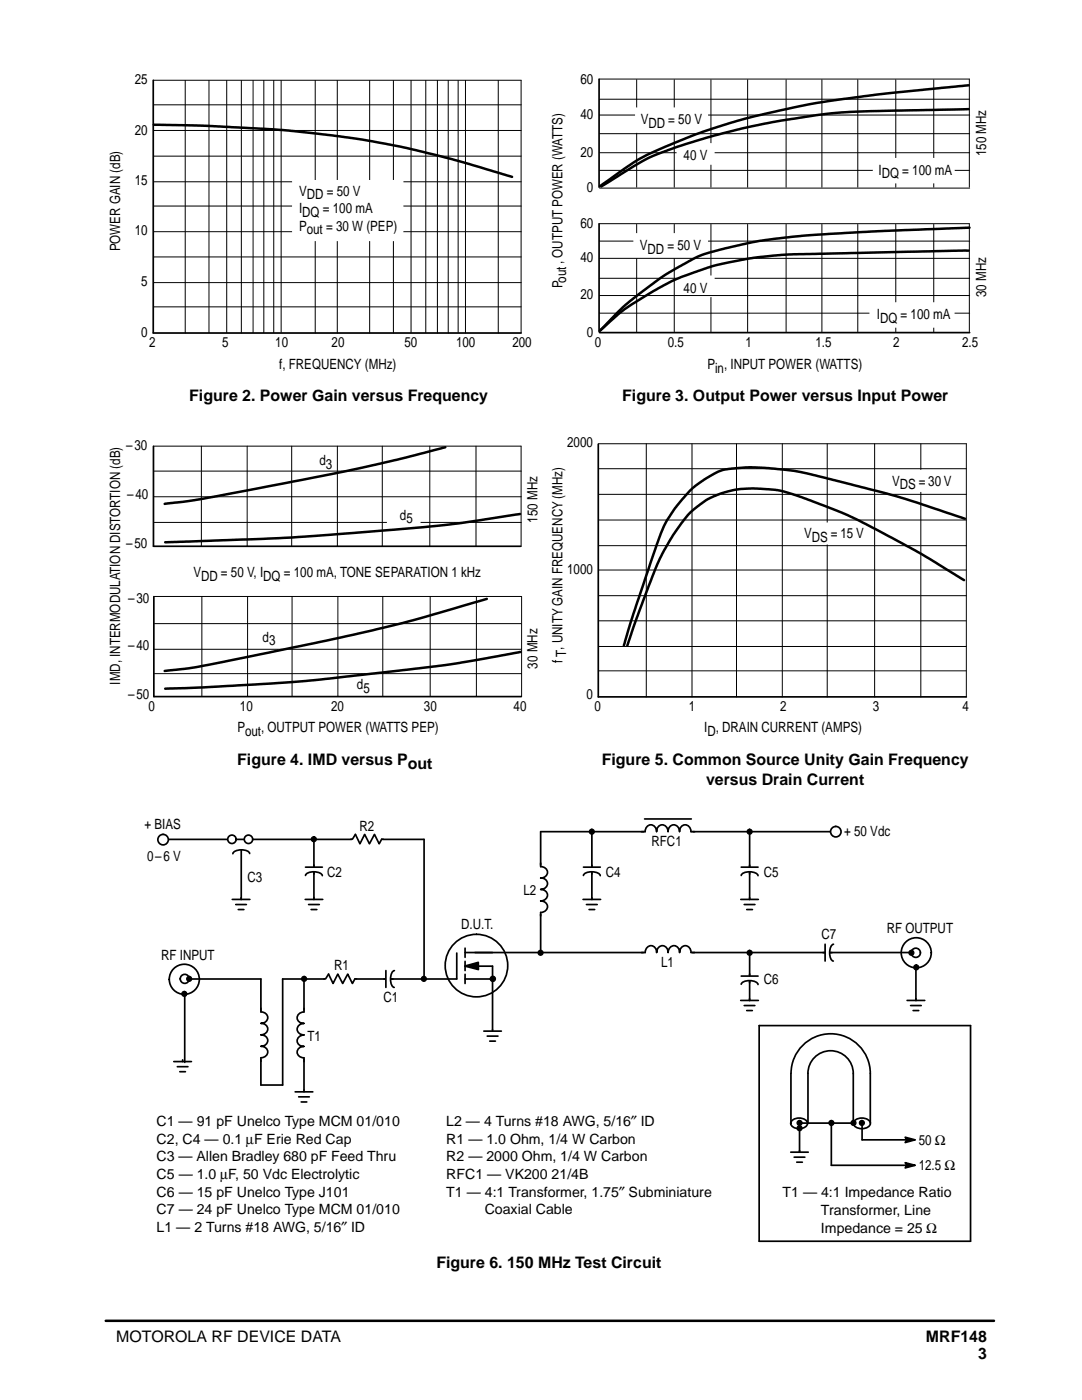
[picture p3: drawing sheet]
<svg xmlns="http://www.w3.org/2000/svg" width="216mm" height="279mm" viewBox="0 0 216 279" stroke-linecap="round" stroke-linejoin="round" font-family="sans-serif">
<path d="M30.7 24.9l10.9 .2 12.7 .7 8.7 .8 8 1.1 9.1 1.6 6 1.4 5.5 1.5 10.6 3.1M88.9 89.3l-9.7 2.5-10 2.2-23.4 4.5a111.6 111.6 0 0 1-12.9 2.1M97.1 119.5l-13.1 3.9-5.5 1.4-10.7 2.5-16 3.3a178.1 178.1 0 0 1-15.8 3l-3.1 .3M103.9 130.1l-14.5 2.6-25.3 2.9-13.1 1-10.3 .6-7.7 .2M21.1 263.6h177.2" fill="none" stroke="#000" stroke-width=".5"/>
<g fill="none" stroke="#000" stroke-width=".2">
<path d="M30.6 16h73.4v50.5M37 16.1v50.4M41.7 16.1v50.4M45.2 16.1v50.4M48.2 16.1v50.4M50.5 16.1v50.4M52.6 16.1v50.4M54.6 16.1v50.4M56.1 16.1v50.4M62.9 16.1v50.4M67.3 16.1v50.4M73.8 16.1v50.4"/>
<path d="M78.5 16.1v50.4M82 16.1v50.4M85 16.1v50.4M87.3 16.1v50.4M89.4 16.1v50.4M91.4 16.1v50.4M92.9 16.1v50.4M99.4 16.1v50.4M119.5 15.8h73.9v21.6M119.6 19.8h73.9M127 15.9v21.5M134.5 15.9v21.5"/>
<path d="M141.9 15.9v21.5M149.2 15.9v21.5M156.9 15.9v21.5M164 15.9v21.5M171.2 15.9v21.5M178.7 15.9v21.5M186.3 15.9v21.5M30.7 36.3h73.3M30.7 31.2h73.3M30.7 26h73.3M30.7 20.9h73.3M119.6 34h73.9"/>
<path d="M119.6 30.5h73.9M119.6 37.5h73.9M119.6 23h73.9M30.7 56.4h73.3M30.7 51.3h73.3M30.7 46.2h73.3M30.7 41.1h73.3M119.5 44.6h73.9v21.6M119.6 55.5h73.9M119.6 48.1h73.9M127 44.8v21.4M134.5 44.8v21.4"/>
<path d="M141.9 44.8v21.4M149.2 44.8v21.4M156.9 44.8v21.4M164 44.8v21.4M171.2 44.8v21.4M178.7 44.8v21.4M186.3 44.8v21.4M30.7 61.2h73.3M119.6 62.5h73.9M30.6 89h73.4v20M30.7 99.1h73.3M30.7 94h73.3"/>
<path d="M40.2 89v20M49.3 89v20M58.2 89v20M67.3 89v20M76.3 89v20M85.8 89v20M95 89v20M119.4 88.6h73.4v50.5M129 88.6v50.5M138.1 88.6v50.5M147 88.6v50.5M156.1 88.6v50.5"/>
<path d="M165.1 88.6v50.5M174.5 88.6v50.5M183.7 88.6v50.5M30.7 119h73.4v20M30.7 104.3h73.3M40.3 119.1v19.9M49.4 119.1v19.9M58.3 119.1v19.9M67.4 119.1v19.9M76.4 119.1v19.9M85.8 119.1v19.9M95.1 119.1v19.9"/>
<path d="M119.5 118.9h73.3M119.5 113.8h73.3M30.8 134.4h73.2M30.8 129.6h73.2M30.8 124.5h73.2M119.5 133.9h73.3M119.5 129h73.3M119.5 123.9h73.3"/>
</g>
<path d="M30.6 16v50.5h73.4M119.5 15.8v21.6M119.5 44.7v21.5M119.6 66.4h73.9M30.6 89.1v19.9h73.3M119.4 88.7v50.4h73.4M30.7 119.1v19.9h73.3" fill="none" stroke="#000" stroke-width=".34"/>
<circle cx="95.1" cy="192.7" r="6.2" fill="#fff"/>
<g fill="none" stroke="#000" stroke-width=".34">
<path d="M33.6 167.5h51v27.9M62.6 167.5v12M118.1 166v13.5M149.6 166v13.5M165.7 166h-57.8v24.1M36.9 198.4v13.6M60.7 195.4v22.2M91.1 190.2v5.2h-34.7v21.1h-4.3v-21.1h-15.2M92.8 195.4h5.5M92.8 190.1h90M92.8 189.2v1.9M92.8 191.9v1.8"/>
<path d="M92.8 194.4v1.9M92.8 192.8h5.5v12.6M149.6 190.1v9.6M182.8 193.1v6.6M151.5 204.7h42.2v43h-42.2zM159.5 225.2v4.7M159.7 224.1h10.6M165.9 224.1v8.5M172 224.1v3.4"/>
<circle cx="95.1" cy="192.7" r="6.2"/>
</g>
<path d="M92.8 192.8l2.6-.7 .1 1.4z" fill-rule="evenodd" fill="#000" stroke="#000" stroke-width=".34"/>
<circle cx="98.3" cy="195.4" r=".55" fill="#000" stroke="#000" stroke-width=".2"/>
<circle cx="32.5" cy="167.6" r="1.05" fill="#fff"/>
<circle cx="32.5" cy="167.6" r="1.05" fill="none" stroke="#000" stroke-width=".34"/>
<circle cx="166.8" cy="166" r="1.05" fill="#fff"/>
<g fill="none" stroke="#000" stroke-width=".34">
<path d="M48.1 169.7v9.8M49.8 170.3a2.08 2.08 0 0 0-2.6-.5l-.6 .3-.1 .3"/>
<circle cx="166.8" cy="166" r="1.05"/>
</g>
<circle cx="46.3" cy="167.5" r=".84" fill="#fff"/>
<circle cx="46.3" cy="167.5" r=".84" fill="none" stroke="#000" stroke-width=".34"/>
<circle cx="49.6" cy="167.5" r=".84" fill="#fff"/>
<g fill="none" stroke="#000" stroke-width=".34">
<path d="M46.3 179.5h3.6M48.1 179.2v.3M60.9 179.5h3.5M62.6 179.2v.3M116.3 179.5h3.5M118.1 179.2v.3M147.8 179.5h3.5M149.6 179.2v.3M47 180.5h2.2M47.5 181.5h1.2M61.6 180.5h2.1M62.1 181.5h1.1"/>
<path d="M117 180.5h2.2M117.5 181.5h1.2M147.8 199.7h3.5M148.5 180.5h2.1M149 181.5h1.1M149.6 199.3v.4M34.7 211.9h3.5M35.4 212.9h2.1M35.9 213.9h1.1M36.4 211.5v.4M58.9 217.9h3.5M59.6 218.9h2.1"/>
<path d="M60.1 219.9h1.1M60.7 217.6v.3M96.5 205.8h3.5M97.2 206.8h2.2M97.7 207.8h1.2M98.3 205.4v.4M148.5 200.7h2.1M149 201.7h1.1"/>
<circle cx="49.6" cy="167.5" r=".84"/>
</g>
<path d="M51.6 201.7h1v9.7h-1z" fill-rule="evenodd" fill="#fff"/>
<path d="M52.1 201.2v.8M52.1 202a1.16 1.16 0 0 1 1.3 1.1 1.16 1.16 0 0 1-1.3 1.1 1.16 1.16 0 0 1 1.3 1.2 1.16 1.16 0 0 1-1.3 1.1 1.17 1.17 0 0 1 1.3 1.2 1.17 1.17 0 0 1-1.3 1.1 1.16 1.16 0 0 1 1.3 1.2 1.16 1.16 0 0 1-1.3 1.1v.7" fill="none" stroke="#000" stroke-width=".34"/>
<path d="M60.2 201.7h.9v9.6h-.9z" fill-rule="evenodd" fill="#fff"/>
<path d="M62.6 172.7v1.8M70 167.5h.3l.6-1 .9 1.9 1-1.9 .9 1.9 1-1.9 1 1.9 .5-.9h.3M64.7 195.4h.3l.6-1 .9 1.9 .9-1.9 1 1.9 1-1.9 .9 1.9 .5-.9h.3M60.7 208.8a1.16 1.16 0 0 0-1.4 1.2 1.16 1.16 0 0 0 1.3 1.1l.1 .7M60.7 206.6a1.16 1.16 0 0 0-1.4 1.1 1.16 1.16 0 0 0 1.3 1.1M60.7 204.2a1.16 1.16 0 0 0-1.4 1.2 1.16 1.16 0 0 0 1.3 1.1M60.7 201.2v.8a1.16 1.16 0 0 0-1.4 1.1 1.16 1.16 0 0 0 1.3 1.1" fill="none" stroke="#000" stroke-width=".34"/>
<g fill="#fff" stroke="#fff" stroke-width=".34">
<path d="M65 194.8h5.8v1.2h-5.8z" fill-rule="evenodd"/>
<path d="M70.3 166.9h5.9v1.2h-5.9z" fill-rule="evenodd"/>
</g>
<path d="M61 173.1h3.4v.9h-3.4z" fill-rule="evenodd" fill="#fff"/>
<path d="M61 174.7a2.08 2.08 0 0 1 2.6-.6l.6 .4 .1 .3M61 173.1h3.3M118.1 172.7v1.8" fill="none" stroke="#000" stroke-width=".34"/>
<path d="M116.5 173.1h3.3v.9h-3.3z" fill-rule="evenodd" fill="#fff"/>
<path d="M116.4 174.7a2.08 2.08 0 0 1 2.7-.6l.6 .4 .1 .3M116.4 173.1h3.4M149.6 172.7v1.8" fill="none" stroke="#000" stroke-width=".34"/>
<path d="M147.9 173.1h3.4v.9h-3.4z" fill-rule="evenodd" fill="#fff"/>
<path d="M147.9 174.7a2.08 2.08 0 0 1 2.7-.6l.6 .4 .1 .3M147.9 173.1h3.4M149.6 194.4v1.8" fill="none" stroke="#000" stroke-width=".34"/>
<path d="M147.9 194.8h3.4v.9h-3.4z" fill-rule="evenodd" fill="#fff"/>
<path d="M76.6 195.4h1.8M147.9 196.4a2.08 2.08 0 0 1 2.7-.5l.6 .3 .1 .3M147.9 194.8h3.4" fill="none" stroke="#000" stroke-width=".34"/>
<path d="M77 193.6h.9v3.4h-.9z" fill-rule="evenodd" fill="#fff"/>
<path d="M77 193.7v3.4M78.7 193.7a2.08 2.08 0 0 0-.6 2.6l.3 .7 .3 .1M164.2 190.1h1.8" fill="none" stroke="#000" stroke-width=".34"/>
<path d="M164.6 188.4h1v3.3h-1z" fill-rule="evenodd" fill="#fff"/>
<g fill="none" stroke="#000" stroke-width=".34">
<path d="M164.6 188.4v3.4M166.3 188.4a2.08 2.08 0 0 0-.6 2.7l.3 .6 .3 .1"/>
<circle cx="36.8" cy="195.4" r="3"/>
</g>
<circle cx="36.8" cy="198.3" r=".49" fill="#000" stroke="#000" stroke-width=".26"/>
<circle cx="36.9" cy="195.4" r=".9" fill="#fff"/>
<g fill="none" stroke="#000" stroke-width=".34">
<circle cx="36.9" cy="195.4" r=".9"/>
<circle cx="182.8" cy="190.1" r="3"/>
</g>
<g fill="#000" stroke="#000" stroke-width=".26">
<circle cx="37.7" cy="195.4" r=".49"/>
<circle cx="182.8" cy="193.1" r=".49"/>
</g>
<circle cx="182.7" cy="190.1" r=".92" fill="#fff"/>
<circle cx="182.7" cy="190.1" r=".92" fill="none" stroke="#000" stroke-width=".34"/>
<circle cx="181.9" cy="190.1" r=".49" fill="#000" stroke="#000" stroke-width=".26"/>
<path d="M128.4 189.6h9.7v.9h-9.7z" fill-rule="evenodd" fill="#fff"/>
<path d="M131 190.1a1.16 1.16 0 0 0-1.1-1.4 1.16 1.16 0 0 0-1.2 1.4h-.7M133.3 190.1a1.16 1.16 0 0 0-1.2-1.4 1.16 1.16 0 0 0-1.1 1.4M135.6 190.1a1.16 1.16 0 0 0-1.2-1.4 1.16 1.16 0 0 0-1.1 1.4M137.9 190.1h.7M137.9 190.1a1.16 1.16 0 0 0-1.2-1.4 1.16 1.16 0 0 0-1.1 1.4" fill="none" stroke="#000" stroke-width=".34"/>
<path d="M128.5 165.5h9.7v.9h-9.7z" fill-rule="evenodd" fill="#fff"/>
<path d="M128 166h.7a1.16 1.16 0 0 1 1.2-1.4 1.16 1.16 0 0 1 1.1 1.4M128.6 163.4h9.3M131 165.9a1.16 1.16 0 0 1 1.2-1.3 1.16 1.16 0 0 1 1.1 1.4M133.3 165.9a1.16 1.16 0 0 1 1.2-1.3 1.16 1.16 0 0 1 1.1 1.4M135.6 165.9a1.16 1.16 0 0 1 1.2-1.3 1.16 1.16 0 0 1 1.1 1.4h.7" fill="none" stroke="#000" stroke-width=".34"/>
<path d="M107.4 172.7h1v9.7h-1z" fill-rule="evenodd" fill="#fff"/>
<g fill="none" stroke="#000" stroke-width=".34">
<path d="M107.9 172.2v.8a1.16 1.16 0 0 1 1.3 1.1 1.16 1.16 0 0 1-1.3 1.1M107.9 179.8a1.16 1.16 0 0 1 1.3 1.2 1.16 1.16 0 0 1-1.3 1.1v.7M107.9 175.2a1.16 1.16 0 0 1 1.3 1.2 1.16 1.16 0 0 1-1.3 1.1 1.17 1.17 0 0 1 1.3 1.2 1.17 1.17 0 0 1-1.3 1.1M181 199.7h3.5M182.8 199.3v.4M181.7 200.7h2.1M182.2 201.7h1.1M157.8 229.9h3.5M157.8 224.1v-9.9a7.9 7.9 0 0 1 8-7.9 7.9 7.9 0 0 1 7.9 7.9v9.9M158.1 223.6a2.21 2.21 0 0 1 2.9 .3 1.24 1.24 0 0 1-1.5 1.4 1.24 1.24 0 0 1-1.6-1.4zM158.5 230.9h2.1M159 231.9h1.1"/>
<path d="M159.5 229.6v.3M165.9 232.6h16.7M170.3 224v-9.8a4.5 4.5 0 0 0-4.6-4.5 4.5 4.5 0 0 0-4.5 4.5v9.9M170.6 223.6a2.25 2.25 0 0 1 3 .3 1.01 1.01 0 0 1-1.1 1.3 1.73 1.73 0 0 1-2.2-1zM172 227.5h10.6M180.6 227l2 .5-2 .5 .3-.5zM180.6 232l2 .6-2 .5 .3-.5z"/>
</g>
<g fill="#000" stroke="#000" stroke-width=".26">
<circle cx="62.6" cy="167.5" r=".49"/>
<circle cx="118.1" cy="166" r=".49"/>
<circle cx="149.6" cy="166" r=".49"/>
<circle cx="60.7" cy="195.4" r=".49"/>
<circle cx="84.6" cy="195.4" r=".49"/>
<circle cx="107.9" cy="190.1" r=".49"/>
<circle cx="149.6" cy="190.1" r=".49"/>
<circle cx="159.5" cy="224.1" r=".49"/>
<circle cx="159.5" cy="225.2" r=".49"/>
<circle cx="165.9" cy="224.1" r=".49"/>
<circle cx="170.3" cy="224.1" r=".49"/>
<circle cx="172" cy="224.1" r=".49"/>
</g>
<g fill="#000">
<path d="M180.6 227l2 .5-2 .5 .3-.5z" fill-rule="evenodd"/>
<path d="M180.6 232l2 .6-2 .5 .3-.5z" fill-rule="evenodd"/>
</g>
<g fill="#fff">
<path d="M58.3 35.9h22.2v12.2h-22.2z" fill-rule="evenodd"/>
<path d="M126.7 21.4h14.6v5.1h-14.6z" fill-rule="evenodd"/>
</g>
<path d="M119.6 26.7h73.9" fill="none" stroke="#000" stroke-width=".2"/>
<path d="M135 28.6h7.6v4.3h-7.6z" fill-rule="evenodd" fill="#fff"/>
<path d="M193.3 17l-16.1 1.6-6 .8a164.3 164.3 0 0 0-22.2 4.2l-4.1 1.2a108.5 108.5 0 0 0-17.6 7.1l-7.6 5.2M193.3 21.8l-7 .1a225.4 225.4 0 0 0-21.8 .9l-8.7 1.3-6.3 1.2-7 1.7-8.1 2.6a33.4 33.4 0 0 0-9.1 4.3l-5.3 3.3" fill="none" stroke="#000" stroke-width=".5"/>
<g fill="#fff">
<path d="M126.4 46.5h14.9v5.1h-14.9z" fill-rule="evenodd"/>
<path d="M135 55h7.6v4.3h-7.6z" fill-rule="evenodd"/>
</g>
<path d="M119.6 51.6h73.9M119.6 59h73.9" fill="none" stroke="#000" stroke-width=".2"/>
<path d="M193.5 45.4l-17 .7-11 .6-7.3 .5-6.9 .9-6.6 1.5-5.1 1.5-6.5 3.5-3.9 2.8a55.6 55.6 0 0 0-9.5 8.6l.8-.7a50.7 50.7 0 0 1 12.3-8.5l3-1.5 6.3-2.2 5.9-1.2 3.9-.6 6.6-.6 34.8-.7" fill="none" stroke="#000" stroke-width=".5"/>
<g fill="#fff">
<path d="M174.2 31.5h16.3v5.1h-16.3z" fill-rule="evenodd"/>
<path d="M173.5 60.3h17v5.1h-17z" fill-rule="evenodd"/>
<path d="M77.2 100.5h6.7v4.5h-6.7z" fill-rule="evenodd"/>
</g>
<path d="M103.8 102.6l-4.2 .6a218 218 0 0 1-24.1 2.8l-17.8 1.3-24.7 .9" fill="none" stroke="#000" stroke-width=".5"/>
<path d="M158.4 104.3h14.6v4.4h-14.6z" fill-rule="evenodd" fill="#fff"/>
<path d="M119.5 103.8h73.3M119.5 108.9h73.3" fill="none" stroke="#000" stroke-width=".2"/>
<path d="M192.4 115.8l-9.7-5.9-11.8-6.3-4.6-2-8.9-3.2a17.6 17.6 0 0 0-5.4-.8l-2.1-.1-2.5 .1-2.2 .5-1.9 .6a17.5 17.5 0 0 0-8.7 7.6l-2.1 3.6-1.4 2.8-3.6 9.4-2.3 6.7" fill="none" stroke="#000" stroke-width=".5"/>
<path d="M176 93.8h14.5v4.4h-14.5z" fill-rule="evenodd" fill="#fff"/>
<path d="M192.5 103.5l-5.9-2a280.9 280.9 0 0 0-23.4-6.5l-5.3-1.1-5.5-.5-3.8-.1a13.2 13.2 0 0 0-6.1 1.2l-3.4 2.2a16.4 16.4 0 0 0-3.3 3.4l-1.3 1.7a23 23 0 0 0-3.7 7.8l-4.4 13-1.9 6.2" fill="none" stroke="#000" stroke-width=".5"/>
<path d="M119.5 93.5h73.3M119.5 98.7h73.3" fill="none" stroke="#000" stroke-width=".2"/>
<g font-size="3.2">
<text x="37.8" y="80.1">Figure 2. Power Gain versus Frequency</text>
<text x="124.2" y="80.1">Figure 3. Output Power versus Input Power</text>
<text x="47.3" y="152.8">Figure 4. IMD versus Pout</text>
<text x="120.1" y="152.8">Figure 5. Common Source Unity Gain Frequency</text>
<text x="140.9" y="156.6">versus Drain Current</text>
<text x="87.1" y="253.1">Figure 6. 150 MHz Test Circuit</text>
<text x="23.2" y="267.9">MOTOROLA RF DEVICE DATA</text>
<text x="184.8" y="267.9">MRF148</text>
<text x="195.2" y="271.2">3</text>
</g>
<g font-size="2.8">
<text x="26.9" y="16.7">25</text>
<text x="115.8" y="16.7">60</text>
<text x="115.8" y="23.8">40</text>
<text x="26.9" y="26.9">20</text>
<text x="127.8" y="24.8">VDD = 50 V</text>
<text x="115.8" y="31.3">20</text>
<text x="136.4" y="31.9">40 V</text>
<text x="175.3" y="34.9">IDQ</text>
<text x="180" y="34.9">= 100 mA</text>
<text x="196.8" y="31.2" transform="rotate(-90 196.8 31.2)">150 MHz</text>
<text x="26.9" y="37">15</text>
<text x="59.7" y="39.1">VDD = 50 V</text>
<text x="117.1" y="38.4">0</text>
<text x="26.9" y="46.9">10</text>
<text x="59.7" y="42.6">IDQ = 100 mA</text>
<text x="59.7" y="46.1">Pout = 30 W (PEP)</text>
<text x="115.8" y="45.5">60</text>
<text x="24" y="50.2" transform="rotate(-90 24 50.2)">POWER GAIN (dB)</text>
<text x="115.8" y="52.3">40</text>
<text x="127.7" y="49.9">VDD = 50 V</text>
<text x="28.2" y="57">5</text>
<text x="112.3" y="57.4" transform="rotate(-90 112.3 57.4)">Pout , OUTPUT POWER (WATTS)</text>
<text x="115.8" y="59.7">20</text>
<text x="136.4" y="58.4">40 V</text>
<text x="196.8" y="59.3" transform="rotate(-90 196.8 59.3)">30 MHz</text>
<text x="175" y="63.7">IDQ</text>
<text x="179.7" y="63.7">= 100 mA</text>
<text x="28.2" y="67.2">0</text>
<text x="29.7" y="69.2">2</text>
<text x="44.3" y="69.2">5</text>
<text x="54.9" y="69.2">10</text>
<text x="66.2" y="69.2">20</text>
<text x="80.7" y="69.2">50</text>
<text x="91" y="69.2">100</text>
<text x="102.2" y="69.2">200</text>
<text x="117.1" y="67.2">0</text>
<text x="118.7" y="69.2">0</text>
<text x="133.3" y="69.2">0.5</text>
<text x="148.8" y="69.2">1</text>
<text x="162.7" y="69.2">1.5</text>
<text x="178.2" y="69.2">2</text>
<text x="192" y="69.2">2.5</text>
<text x="55.7" y="73.7">f, FREQUENCY (MHz)</text>
<text x="141.1" y="73.7">Pin, INPUT POWER (WATTS)</text>
<text x="25.2" y="89.8">–30</text>
<text x="113.2" y="89.1">2000</text>
<text x="63.7" y="92.8">d3</text>
<text x="25.4" y="99.6">–40</text>
<text x="178" y="96.9">VDS = 30 V</text>
<text x="79.8" y="103.7">d5</text>
<text x="107.2" y="104.3" transform="rotate(-90 107.2 104.3)">150 MHz</text>
<text x="160.5" y="107.4">VDS</text>
<text x="165.8" y="107.4">= 15 V</text>
<text x="25.2" y="109.4">–50</text>
<text x="38.6" y="115.2">VDD = 50 V, IDQ = 100 mA, TONE SEPARATION 1 kHz</text>
<text x="113.2" y="114.5">1000</text>
<text x="25.6" y="120.3">–30</text>
<text x="25.6" y="129.8">–40</text>
<text x="52.4" y="128.1">d3</text>
<text x="24" y="136.6" transform="rotate(-90 24 136.6)">IMD, INTERMODULATION DISTORTION (dB)</text>
<text x="71.2" y="137.6">d5</text>
<text x="107.2" y="133.4" transform="rotate(-90 107.2 133.4)">30 MHz</text>
<text x="112.3" y="132.4" transform="rotate(-90 112.3 132.4)">f T, UNITY GAIN FREQUENCY (MHz)</text>
<text x="25.6" y="139.6">–50</text>
<text x="29.7" y="142">0</text>
<text x="47.9" y="142">10</text>
<text x="66.1" y="142">20</text>
<text x="84.6" y="142">30</text>
<text x="102.5" y="142">40</text>
<text x="117" y="139.6">0</text>
<text x="118.6" y="142">0</text>
<text x="137.5" y="142">1</text>
<text x="155.7" y="142">2</text>
<text x="174.2" y="142">3</text>
<text x="192" y="142">4</text>
<text x="47.4" y="146.1">Pout, OUTPUT POWER (WATTS PEP)</text>
<text x="140.5" y="146.1">ID, DRAIN CURRENT (AMPS)</text>
<text x="28.8" y="165.5">+ BIAS</text>
<text x="71.7" y="165.8">R2</text>
<text x="168.4" y="166.8">+ 50 Vdc</text>
<text x="29.3" y="171.9">0–6 V</text>
<text x="130" y="168.8">RFC1</text>
<text x="49.4" y="176">C3</text>
<text x="65.3" y="174.9">C2</text>
<text x="104.5" y="178.7">L2</text>
<text x="120.9" y="174.9">C4</text>
<text x="152.4" y="174.9">C5</text>
<text x="92" y="185.4">D.U.T.</text>
<text x="32.2" y="191.5">RF INPUT</text>
<text x="163.9" y="187.5">C7</text>
<text x="176.9" y="186.1">RF OUTPUT</text>
<text x="66.7" y="193.6">R1</text>
<text x="131.9" y="192.9">L1</text>
<text x="152.4" y="196.3">C6</text>
<text x="76.5" y="200">C1</text>
<text x="61.4" y="207.8">T1</text>
<text x="31.3" y="224.8">C1 — 91 pF Unelco Type MCM 01/010</text>
<text x="89.1" y="224.8">L2 — 4 Turns #18 AWG, 5/16″ ID</text>
<text x="31.3" y="228.3">C2, C4 — 0.1 µF Erie Red Cap</text>
<text x="31.3" y="231.8">C3 — Allen Bradley 680 pF Feed Thru</text>
<text x="89.1" y="228.3">R1 — 1.0 Ohm, 1/4 W Carbon</text>
<text x="89.1" y="231.8">R2 — 2000 Ohm, 1/4 W Carbon</text>
<text x="183.3" y="228.5">50 Ω</text>
<text x="183.3" y="233.6">12.5 Ω</text>
<text x="31.3" y="238.8">C6 — 15 pF Unelco Type J101</text>
<text x="31.3" y="235.3">C5 — 1.0 µF, 50 Vdc Electrolytic</text>
<text x="89.1" y="235.3">RFC1 — VK200 21/4B</text>
<text x="89.1" y="238.8">T1 — 4:1 Transformer, 1.75″ Subminiature</text>
<text x="156.2" y="239">T1 — 4:1 Impedance Ratio</text>
<text x="31.3" y="242.3">C7 — 24 pF Unelco Type MCM 01/010</text>
<text x="31.3" y="245.9">L1 — 2 Turns #18 AWG, 5/16″ ID</text>
</g>
<g font-size="2.8" fill="#fff">
<text x="89.1" y="242.3">T1 — Coaxial Cable</text>
<text x="156.2" y="242.5">T1 — Transformer, Line</text>
<text x="156.2" y="246">T1 — Impedance = 25 Ω</text>
</g>
</svg>
